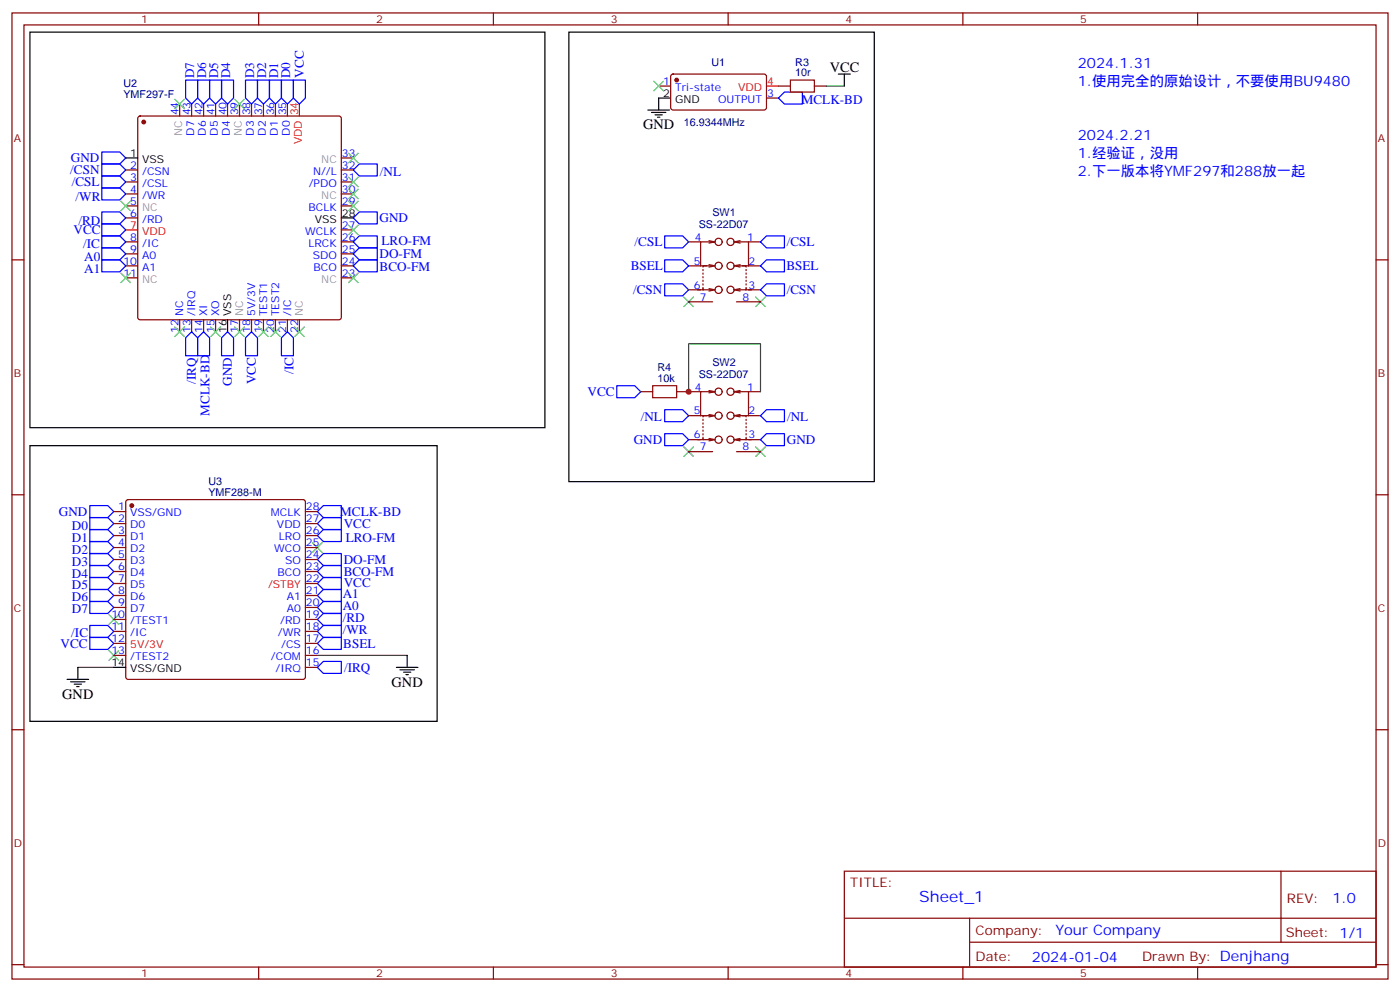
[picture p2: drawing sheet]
<svg xmlns="http://www.w3.org/2000/svg" width="412mm" height="292mm" viewBox="0 0 412 292" stroke-linecap="round" stroke-linejoin="round" font-family="sans-serif">
<g fill="none" stroke="#870000" stroke-width=".35">
<path d="M3.5 3.8h405.4v284.3h-405.4zM7.1 7.3h398.2v277.3h-398.2zM76.2 3.8v3.5M145.3 3.8v3.5M214.5 3.8v3.5M283.6 3.8v3.5M352.8 3.8v3.5M40.8 34.4l.5-.3h58.5l.5 .3 .2 .5v58.5l-.2 .5-.5 .2h-58.5l-.5-.2-.2-.5v-58.5zM52.9 30.6v3.5M56.4 30.6v3.5M60 30.6v3.5M63.5 30.6v3.5"/>
<path d="M67 30.6v3.5M70.6 30.6v3.5M74.1 30.6v3.5M77.6 30.6v3.5M81.1 30.6v3.5M84.7 30.6v3.5M194 25.3h3.6M197.8 22l.5-.2 27 .1 .5 .6-.1 9.5-.6 .4-27.1-.1-.4-.6v-9.2zM225.8 28.9h3.5M229.3 25.3h3.5M239.9 25.3h3.5M37 50h3.6"/>
<path d="M37 53.6h3.6M37 57.1h3.6M100.5 50h3.6M100.5 53.6h3.6M100.5 57.1h3.6M100.5 46.5h3.6M3.5 76.5h3.6M37 60.6h3.6M37 64.1h3.6M37 71.2h3.6M37 74.7h3.6M37 78.2h3.6"/>
<path d="M100.5 60.6h3.6M100.5 71.2h3.6M100.5 74.7h3.6M100.5 78.2h3.6M100.5 67.7h3.6M202.8 71.2h3.6M202.8 78.2h5.3M207.1 79.3v.4M208.8 77.9l1.8 .3-1.8 .4M208.8 70.8l1.8 .4M209.9 78.2h-2.8v.4M210.6 71.2h-4.2v7"/>
<path d="M210.6 71.2l-1.8 .3M216.3 71.2h4.2v7M216.3 71.2l1.7 .3M216.3 78.2l1.7 .4M217 78.2h2.8v.4M218 70.8l-1.7 .4M218 77.9l-1.7 .3M218.7 78.2h5.3M219.8 79.3v.4M220.5 71.2h3.5M405.3 76.5h3.6M37 81.8h3.6"/>
<path d="M52.9 94.1v3.5M56.4 94.1v3.5M60 94.1v3.5M63.5 94.1v3.5M70.6 94.1v3.5M74.1 94.1v3.5M77.6 94.1v3.5M81.1 94.1v3.5M84.7 94.1v3.5M88.2 94.1v3.5M100.5 81.8h3.6M202.8 85.3h4.5"/>
<path d="M202.8 88.8h7.1M207.1 84.6v.7h2.8M207.1 80.4v.3M207.1 81.4v.4M207.1 82.5v.3M207.1 83.5v.4M208.8 84.9l1.8 .4-1.8 .4M216.3 85.3l1.7 .4M217 88.8h7M218 84.9l-1.7 .4M219.6 85.3h4.4M219.8 84.6v.7h-2.8"/>
<path d="M219.8 80.4v.3M219.8 81.4v.4M219.8 82.5v.3M219.8 83.5v.4M188.7 115.3h3.6M199.3 115.3h7.1M208.8 114.9l1.8 .4M210.6 115.3h-4.2v7M210.6 115.3l-1.8 .3M216.3 115.3h4.2v7M216.3 115.3l1.7 .3M218 114.9l-1.7 .4"/>
<path d="M220.5 115.3h3.5M202.8 122.3h5.3M202.8 129.4h4.5M202.8 132.9h7.1M207.1 128.7v.7h2.8M207.1 123.4v.4M207.1 124.5v.3M207.1 125.5v.4M207.1 126.6v.3M207.1 127.6v.4M208.8 129l1.8 .4-1.8 .4M208.8 122l1.8 .3-1.8 .4"/>
<path d="M209.9 122.3h-2.8v.4M216.3 122.3l1.7 .4M216.3 129.4l1.7 .4M217 122.3h2.8v.4M217 132.9h7M218 122l-1.7 .3M218 129l-1.7 .4M218.7 122.3h5.3M219.6 129.4h4.4M219.8 128.7v.7h-2.8M219.8 123.4v.4M219.8 124.5v.3"/>
<path d="M219.8 125.5v.4M219.8 126.6v.3M219.8 127.6v.4M3.5 145.6h3.6M33.5 150.6h3.5M33.5 154.1h3.5M33.5 157.6h3.5M37.3 147.2l.4-.2h51.6l.5 .2 .2 .5v51.5l-.3 .5-.4 .3h-51.6l-.5-.3-.2-.5v-51.5zM90 150.6h3.5M90 154.1h3.5M90 157.6h3.5M405.3 145.6h3.6"/>
<path d="M33.5 161.1h3.5M33.5 164.7h3.5M33.5 168.2h3.5M33.5 171.7h3.5M33.5 175.3h3.5M33.5 178.8h3.5M90 161.1h3.5M90 164.7h3.5M90 168.2h3.5M90 171.7h3.5M90 175.3h3.5M90 178.8h3.5"/>
<path d="M33.5 182.3h3.5M33.5 185.8h3.5M33.5 189.4h3.5M33.5 192.9h3.5M90 182.3h3.5M90 185.8h3.5M90 189.4h3.5M90 192.9h3.5M90 196.4h3.5M3.5 214.8h3.6M405.3 214.8h3.6M248.7 256.4h156.6v28.2h-156.6z"/>
<path d="M377.3 256.4v20.9M248.7 270.2h156.5M285.6 277.3h119.6M285.6 270.2v14.2M3.5 283.9h3.6M76.2 284.6v3.5M145.3 284.6v3.5M214.5 284.6v3.5M283.6 284.6v3.5M352.8 284.6v3.5M405.3 283.9h3.6"/>
<circle cx="211.7" cy="78.2" r="1.06"/>
<circle cx="211.7" cy="71.2" r="1.06"/>
<circle cx="215.2" cy="78.2" r="1.06"/>
<circle cx="215.2" cy="71.2" r="1.06"/>
<circle cx="211.7" cy="85.3" r="1.06"/>
<circle cx="215.2" cy="85.3" r="1.06"/>
<circle cx="211.7" cy="115.3" r="1.06"/>
<circle cx="215.2" cy="115.3" r="1.06"/>
<circle cx="211.7" cy="122.3" r="1.06"/>
<circle cx="211.7" cy="129.4" r="1.06"/>
<circle cx="215.2" cy="122.3" r="1.06"/>
<circle cx="215.2" cy="129.4" r="1.06"/>
</g>
<g fill="#870000" stroke="#870000" stroke-width=".35">
<circle cx="42.3" cy="35.9" r=".53"/>
<circle cx="199.3" cy="23.6" r=".53"/>
<circle cx="38.8" cy="148.8" r=".53"/>
</g>
<g fill="none" stroke="#000" stroke-width=".35">
<path d="M8.8 9.5h151.7v116.4h-151.7zM167.6 9.5h89.9v132.2h-89.9zM190.9 32.4h6.3M191.9 33.1h4.2M193 33.8h2.1M193.7 34.5h.7M197.6 28.9h-3.6v3.5M246.9 21.8h3.6M248.7 21.8v3.5M37 46.5h3.6M100.5 64.1h3.6M67 94.1v3.5"/>
<path d="M8.8 131.2h120v81.1h-120zM19.8 200h6.3M22.9 196.4v3.6M33.5 196.4h3.5M116.8 196.4h6.3M117.8 197.1h4.3M118.9 197.8h2.1M119.6 198.5h.7M119.9 192.9v3.5M20.8 200.7h4.2M21.9 201.4h2.1M22.6 202.1h.7"/>
</g>
<path d="M88.2 30.6v3.5M225.8 25.3h3.5M37 67.7h3.6" fill="none" stroke="#f00" stroke-width=".35"/>
<g fill="none" stroke="#00f" stroke-width=".35">
<path d="M54.7 23.6h3.5v5.3l-1.8 1.7-1.7-1.7zM58.2 23.6h3.5v5.3l-1.7 1.7-1.8-1.7zM61.7 23.6h3.6v5.3l-1.8 1.7-1.8-1.7zM65.3 23.6h3.5v5.3l-1.8 1.7-1.7-1.7zM72.3 23.6h3.5v5.3l-1.7 1.7-1.8-1.7zM75.8 23.6h3.6v5.3l-1.8 1.7-1.8-1.7zM79.4 23.6h3.5v5.3l-1.8 1.7-1.7-1.7zM82.9 23.6h3.5v5.3l-1.7 1.7-1.8-1.7zM86.4 23.6h3.6v5.3l-1.8 1.7-1.8-1.7zM231.1 27.1h5.3v3.5h-5.3l-1.8-1.7zM30 44.7h5.3l1.7 1.8-1.7 1.8h-5.3zM30 48.3h5.3l1.7 1.7-1.7 1.8h-5.3z"/>
<path d="M30 51.8h5.3l1.7 1.8-1.7 1.7h-5.3zM30 55.3h5.3l1.7 1.8-1.7 1.7h-5.3zM105.8 48.3h5.3v3.5h-5.3l-1.7-1.8zM30 62.4h5.3l1.7 1.7-1.7 1.8h-5.3zM30 65.9h5.3l1.7 1.8-1.7 1.7h-5.3zM30 69.4h5.3l1.7 1.8-1.7 1.8h-5.3zM30 73h5.3l1.7 1.7-1.7 1.8h-5.3zM30 76.5h5.3l1.7 1.7-1.7 1.8h-5.3zM104.1 78.2l1.7-1.7h5.3v3.5h-5.3zM104.1 74.7l1.7-1.7h5.3v3.5h-5.3zM104.1 71.2l1.7-1.8h5.3v3.6h-5.3zM105.8 62.4h5.3v3.5h-5.3l-1.7-1.8z"/>
<path d="M195.8 69.4h5.3l1.7 1.8-1.7 1.8h-5.3zM195.8 76.5h5.3l1.7 1.7-1.7 1.8h-5.3zM224 78.2l1.8-1.7h5.3v3.5h-5.3zM225.8 69.4h5.3v3.6h-5.3l-1.8-1.8zM56.4 97.6l1.8 1.8v5.3h-3.5v-5.3zM60 97.6l1.7 1.8v5.3h-3.5v-5.3zM67 97.6l1.8 1.8v5.3h-3.5v-5.3zM72.3 99.4l1.8-1.8 1.7 1.8v5.3h-3.5zM84.7 97.6l1.7 1.8v5.3h-3.5v-5.3zM195.8 83.5h5.3l1.7 1.8-1.7 1.8h-5.3zM224 85.3l1.8-1.8h5.3v3.6h-5.3zM181.7 113.5h5.3l1.7 1.8-1.7 1.8h-5.3z"/>
<path d="M195.8 120.6h5.3l1.7 1.7-1.7 1.8h-5.3zM195.8 127.6h5.3l1.7 1.8-1.7 1.8h-5.3zM224 129.4l1.8-1.8h5.3v3.6h-5.3zM224 122.3l1.8-1.7h5.3v3.5h-5.3zM26.5 148.8h5.2l1.8 1.8-1.8 1.7h-5.2zM26.5 152.3h5.2l1.8 1.8-1.8 1.8h-5.2zM26.5 155.9h5.2l1.8 1.7-1.8 1.8h-5.2zM26.5 159.4h5.2l1.8 1.7-1.8 1.8h-5.2zM95.2 152.3h5.3v3.6h-5.3l-1.7-1.8zM95.2 148.8h5.3v3.5h-5.3l-1.7-1.7zM95.2 155.9h5.3v3.5h-5.3l-1.7-1.8zM26.5 162.9h5.2l1.8 1.8-1.8 1.7h-5.2z"/>
<path d="M26.5 166.4h5.2l1.8 1.8-1.8 1.8h-5.2zM26.5 170h5.2l1.8 1.7-1.8 1.8h-5.2zM26.5 173.5h5.2l1.8 1.8-1.8 1.7h-5.2zM26.5 177h5.2l1.8 1.8-1.8 1.8h-5.2zM93.5 175.3l1.7-1.8h5.3v3.5h-5.3zM93.5 178.8l1.7-1.8h5.3v3.6h-5.3zM93.5 164.7l1.7-1.8h5.3v3.5h-5.3zM93.5 168.2l1.7-1.8h5.3v3.6h-5.3zM95.2 170h5.3v3.5h-5.3l-1.7-1.8zM26.5 187.6h5.2l1.8 1.8-1.8 1.7h-5.2zM26.5 184.1h5.2l1.8 1.7-1.8 1.8h-5.2zM93.5 189.4l1.7-1.8h5.3v3.5h-5.3z"/>
<path d="M93.5 185.8l1.7-1.7h5.3v3.5h-5.3zM93.5 182.3l1.7-1.7h5.3v3.5h-5.3zM93.5 196.4l1.7-1.7h5.3v3.5h-5.3z"/>
</g>
<g fill="none" stroke="#3c3" stroke-width=".35">
<path d="M51.5 29.2l2.8 2.8M54.3 29.2l-2.8 2.8M69.1 29.2l2.9 2.8M72 29.2l-2.9 2.8M192.6 23.9l2.8 2.8M195.4 23.9l-2.8 2.8M35.6 59.2l2.9 2.8M38.5 59.2l-2.9 2.8M102.7 55.7l2.8 2.8M102.7 45.1l2.8 2.8M102.7 59.2l2.8 2.8M102.7 52.1l2.8 2.9"/>
<path d="M105.5 45.1l-2.8 2.8M105.5 55.7l-2.8 2.8M105.5 59.2l-2.8 2.8M105.5 52.1l-2.8 2.9M102.7 66.3l2.8 2.8M105.5 66.3l-2.8 2.8M35.6 80.4l2.9 2.8M38.5 80.4l-2.9 2.8M51.5 96.2l2.8 2.9M54.3 96.2l-2.8 2.9M62.1 96.2l2.8 2.9M64.9 96.2l-2.8 2.9"/>
<path d="M69.1 96.2l2.9 2.9M72 96.2l-2.9 2.9M76.2 96.2l2.8 2.9M79 96.2l-2.8 2.9M79.7 96.2l2.8 2.9M82.5 96.2l-2.8 2.9M86.8 96.2l2.8 2.9M89.6 96.2l-2.8 2.9M102.7 80.4l2.8 2.8M105.5 80.4l-2.8 2.8M201.4 87.4l2.9 2.8M204.3 87.4l-2.9 2.8"/>
<path d="M222.6 87.4l2.8 2.8M225.4 87.4l-2.8 2.8M201.4 131.5l2.9 2.8M204.3 131.5l-2.9 2.8M222.6 131.5l2.8 2.8M225.4 131.5l-2.8 2.8M92.1 159.7l2.8 2.9M94.9 159.7l-2.8 2.9M32.1 180.9l2.8 2.8M32.1 191.5l2.8 2.8M34.9 180.9l-2.8 2.8M34.9 191.5l-2.8 2.8"/>
</g>
<path d="M243.4 25.3h5.3M202.8 115.3v-14.1h21.2v14.1M22.9 196.4h10.6M93.5 192.9h26.4" fill="none" stroke="#008700" stroke-width=".35"/>
<path d="M232.8 23.6h7.1v3.5h-7.1zM192.3 113.5h7v3.6h-7z" fill="none" stroke="#a10000" stroke-width=".35"/>
<circle cx="202.8" cy="115.3" r=".88" fill="#c00"/>
<text font-size="4.6" fill="#00f" x="270.8" y="265.4">Sheet_1</text>
<g font-size="4.2">
<text x="244.5" y="21.1">VCC</text>
<text x="189.4" y="38">GND</text>
<text x="115.4" y="202.1">GND</text>
<text x="18.3" y="205.6">GND</text>
</g>
<g font-size="4.2" fill="#00f">
<text x="317.5" y="20">2024.1.31</text>
<text x="317.5" y="25.3">1.使用完全的原始设计，不要使用BU9480</text>
<text x="317.5" y="41.2">2024.2.21</text>
<text x="317.5" y="46.5">1.经验证，没用</text>
<text x="317.5" y="51.8">2.下一版本将YMF297和288放一起</text>
<text x="392.5" y="265.7">1.0</text>
<text x="310.9" y="275.2">Your Company</text>
<text x="304" y="283">2024-01-04</text>
</g>
<g font-size="3.9" fill="#00f">
<text x="57.2" y="23" transform="rotate(-90 57.2 23)">D7</text>
<text x="60.7" y="23" transform="rotate(-90 60.7 23)">D6</text>
<text x="64.3" y="23" transform="rotate(-90 64.3 23)">D5</text>
<text x="67.8" y="23" transform="rotate(-90 67.8 23)">D4</text>
<text x="74.8" y="23" transform="rotate(-90 74.8 23)">D3</text>
<text x="78.4" y="23" transform="rotate(-90 78.4 23)">D2</text>
<text x="81.9" y="23" transform="rotate(-90 81.9 23)">D1</text>
<text x="85.4" y="23" transform="rotate(-90 85.4 23)">D0</text>
<text x="89.5" y="22.9" transform="rotate(-90 89.5 22.9)">VCC</text>
<text x="236.2" y="30.6">MCLK-BD</text>
<text x="20.9" y="47.8">GND</text>
<text x="20.7" y="51.3">/CSN</text>
<text x="111.9" y="51.8">/NL</text>
<text x="21.1" y="54.8">/CSL</text>
<text x="22.3" y="59.2">/WR</text>
<text x="111.8" y="65.4">GND</text>
<text x="21.7" y="68.9">VCC</text>
<text x="23.1" y="66.3">/RD</text>
<text x="24.5" y="73">/IC</text>
<text x="24.8" y="76.8">A0</text>
<text x="111.8" y="76">DO-FM</text>
<text x="112.4" y="72.2">LRO-FM</text>
<text x="186.9" y="72.4">/CSL</text>
<text x="231.8" y="72.4">/CSL</text>
<text x="24.8" y="80.4">A1</text>
<text x="111.8" y="79.8">BCO-FM</text>
<text x="185.8" y="79.6">BSEL</text>
<text x="231.7" y="79.6">BSEL</text>
<text x="186.5" y="86.6">/CSN</text>
<text x="231.8" y="86.6">/CSN</text>
<text x="57.7" y="112.9" transform="rotate(-90 57.7 112.9)">/IRQ</text>
<text x="68.3" y="113.6" transform="rotate(-90 68.3 113.6)">GND</text>
<text x="75.4" y="113" transform="rotate(-90 75.4 113)">VCC</text>
<text x="86.4" y="110" transform="rotate(-90 86.4 110)">/IC</text>
<text x="173.1" y="116.6">VCC</text>
<text x="61.7" y="122.3" transform="rotate(-90 61.7 122.3)">MCLK-BD</text>
<text x="188.8" y="124">/NL</text>
<text x="231.9" y="124">/NL</text>
<text x="186.7" y="130.7">GND</text>
<text x="231.8" y="130.7">GND</text>
<text x="17.4" y="151.8">GND</text>
<text x="21.2" y="155.9">D0</text>
<text x="100.2" y="151.8">MCLK-BD</text>
<text x="101.2" y="155.3">VCC</text>
<text x="21.2" y="159.4">D1</text>
<text x="101.8" y="159.4">LRO-FM</text>
<text x="21.2" y="162.9">D2</text>
<text x="21.2" y="166.4">D3</text>
<text x="101.2" y="165.9">DO-FM</text>
<text x="21.2" y="170">D4</text>
<text x="21.2" y="173.5">D5</text>
<text x="101.2" y="172.9">VCC</text>
<text x="101.2" y="169.5">BCO-FM</text>
<text x="21.2" y="177">D6</text>
<text x="101" y="176">A1</text>
<text x="101" y="179.5">A0</text>
<text x="21.2" y="180.6">D7</text>
<text x="101" y="183">/RD</text>
<text x="17.8" y="190.6">VCC</text>
<text x="21" y="187.6">/IC</text>
<text x="101" y="186.5">/WR</text>
<text x="101.1" y="190.7">BSEL</text>
<text x="101.4" y="197.8">/IRQ</text>
</g>
<g font-size="3.9" fill="#800">
<text x="250.5" y="261">TITLE:</text>
<text x="379.1" y="265.7">REV:</text>
<text x="287.4" y="275.2">Company:</text>
<text x="378.7" y="275.8">Sheet: 1/1</text>
<text x="287.4" y="282.9">Date:</text>
<text x="336.4" y="282.9">Drawn By: Denjhang</text>
</g>
<g font-size="3.2" fill="#800">
<text x="41.6" y="6.8">1</text>
<text x="110.8" y="6.8">2</text>
<text x="179.9" y="6.8">3</text>
<text x="249.1" y="6.8">4</text>
<text x="318.2" y="6.8">5</text>
<text x="4.1" y="41.9">A</text>
<text x="405.9" y="41.9">A</text>
<text x="4.1" y="111.1">B</text>
<text x="405.9" y="111.1">B</text>
<text x="4.1" y="180.2">C</text>
<text x="405.9" y="180.2">C</text>
<text x="4.1" y="249.3">D</text>
<text x="405.9" y="249.3">D</text>
<text x="41.6" y="287.6">1</text>
<text x="110.8" y="287.6">2</text>
<text x="179.9" y="287.6">3</text>
<text x="249.1" y="287.6">4</text>
<text x="318.2" y="287.6">5</text>
</g>
<g font-size="3.2" fill="#000080">
<text x="209.6" y="19.4">U1</text>
<text x="234.3" y="22.5">10r</text>
<text x="234.3" y="19.3">R3</text>
<text x="36.3" y="28.9">YMF297-F</text>
<text x="36.3" y="25.7">U2</text>
<text x="201.4" y="37.1">16.9344MHz</text>
<text x="209.9" y="63.5">SW1</text>
<text x="205.8" y="67">SS-22D07</text>
<text x="209.9" y="107.6">SW2</text>
<text x="193.7" y="112.5">10k</text>
<text x="193.7" y="109.3">R4</text>
<text x="205.8" y="111.1">SS-22D07</text>
<text x="61.4" y="142.7">U3</text>
<text x="61.4" y="145.9">YMF288-M</text>
</g>
<g font-size="3.2">
<text x="195.4" y="28.5">2</text>
<text x="198.9" y="30.3">GND</text>
<text x="38.4" y="46.1">1</text>
<text x="41.9" y="47.9">VSS</text>
<text x="92.7" y="65.5">VSS</text>
<text x="100.7" y="63.8">28</text>
<text x="68.1" y="93.1" transform="rotate(-90 68.1 93.1)">VSS</text>
<text x="66.7" y="98" transform="rotate(-90 66.7 98)">16</text>
<text x="32.8" y="196.1">14</text>
<text x="38.3" y="197.8">VSS/GND</text>
</g>
<g font-size="3.2" fill="#00f">
<text x="195.4" y="25">1</text>
<text x="198.9" y="26.7">Tri-state</text>
<text x="226" y="28.5">3</text>
<text x="52.6" y="34" transform="rotate(-90 52.6 34)">44</text>
<text x="56.1" y="34" transform="rotate(-90 56.1 34)">43</text>
<text x="59.6" y="34" transform="rotate(-90 59.6 34)">42</text>
<text x="63.1" y="34" transform="rotate(-90 63.1 34)">41</text>
<text x="66.7" y="34" transform="rotate(-90 66.7 34)">40</text>
<text x="70.2" y="34" transform="rotate(-90 70.2 34)">39</text>
<text x="73.7" y="34" transform="rotate(-90 73.7 34)">38</text>
<text x="77.3" y="34" transform="rotate(-90 77.3 34)">37</text>
<text x="80.8" y="34" transform="rotate(-90 80.8 34)">36</text>
<text x="84.3" y="34" transform="rotate(-90 84.3 34)">35</text>
<text x="211.5" y="30.3">OUTPUT</text>
<text x="57.1" y="39.9" transform="rotate(-90 57.1 39.9)">D7</text>
<text x="60.7" y="39.9" transform="rotate(-90 60.7 39.9)">D6</text>
<text x="64.2" y="39.9" transform="rotate(-90 64.2 39.9)">D5</text>
<text x="67.7" y="39.9" transform="rotate(-90 67.7 39.9)">D4</text>
<text x="74.8" y="39.9" transform="rotate(-90 74.8 39.9)">D3</text>
<text x="78.3" y="39.9" transform="rotate(-90 78.3 39.9)">D2</text>
<text x="81.8" y="39.9" transform="rotate(-90 81.8 39.9)">D1</text>
<text x="85.4" y="39.9" transform="rotate(-90 85.4 39.9)">D0</text>
<text x="100.7" y="46.1">33</text>
<text x="38.4" y="49.7">2</text>
<text x="38.4" y="53.2">3</text>
<text x="41.9" y="51.4">/CSN</text>
<text x="92.2" y="51.4">N//L</text>
<text x="100.7" y="53.2">31</text>
<text x="100.7" y="49.7">32</text>
<text x="38.4" y="56.7">4</text>
<text x="41.9" y="55">/CSL</text>
<text x="41.9" y="58.5">/WR</text>
<text x="90.9" y="55">/PDO</text>
<text x="100.7" y="56.7">30</text>
<text x="38.4" y="60.3">5</text>
<text x="38.4" y="63.8">6</text>
<text x="41.9" y="65.5">/RD</text>
<text x="90.9" y="62">BCLK</text>
<text x="100.7" y="60.3">29</text>
<text x="38.4" y="70.8">8</text>
<text x="89.9" y="69.1">WCLK</text>
<text x="100.7" y="70.8">26</text>
<text x="100.7" y="67.3">27</text>
<text x="204.7" y="70.8">4</text>
<text x="220.1" y="70.8">1</text>
<text x="36.4" y="77.9">10</text>
<text x="38.4" y="74.4">9</text>
<text x="41.9" y="72.6">/IC</text>
<text x="41.9" y="76.1">A0</text>
<text x="90.9" y="72.6">LRCK</text>
<text x="92.1" y="76.1">SDO</text>
<text x="100.7" y="77.9">24</text>
<text x="100.7" y="74.4">25</text>
<text x="204.4" y="77.9">5</text>
<text x="220.5" y="77.9">2</text>
<text x="36.4" y="81.4">11</text>
<text x="41.9" y="79.7">A1</text>
<text x="92.3" y="79.7">BCO</text>
<text x="100.7" y="81.4">23</text>
<text x="204.4" y="84.9">6</text>
<text x="206.1" y="88.5">7</text>
<text x="218.7" y="88.5">8</text>
<text x="220.5" y="84.9">3</text>
<text x="54" y="93.1" transform="rotate(-90 54 93.1)">NC</text>
<text x="57.5" y="93.1" transform="rotate(-90 57.5 93.1)">/IRQ</text>
<text x="61" y="93.1" transform="rotate(-90 61 93.1)">XI</text>
<text x="64.6" y="93.1" transform="rotate(-90 64.6 93.1)">XO</text>
<text x="75.1" y="93.1" transform="rotate(-90 75.1 93.1)">5V/3V</text>
<text x="78.7" y="93.1" transform="rotate(-90 78.7 93.1)">TEST1</text>
<text x="82.2" y="93.1" transform="rotate(-90 82.2 93.1)">TEST2</text>
<text x="85.7" y="93.1" transform="rotate(-90 85.7 93.1)">/IC</text>
<text x="52.6" y="98" transform="rotate(-90 52.6 98)">12</text>
<text x="56.1" y="98" transform="rotate(-90 56.1 98)">13</text>
<text x="59.6" y="98" transform="rotate(-90 59.6 98)">14</text>
<text x="63.1" y="98" transform="rotate(-90 63.1 98)">15</text>
<text x="70.2" y="98" transform="rotate(-90 70.2 98)">17</text>
<text x="73.7" y="98" transform="rotate(-90 73.7 98)">18</text>
<text x="77.3" y="98" transform="rotate(-90 77.3 98)">19</text>
<text x="80.8" y="98" transform="rotate(-90 80.8 98)">20</text>
<text x="84.3" y="98" transform="rotate(-90 84.3 98)">21</text>
<text x="87.8" y="98" transform="rotate(-90 87.8 98)">22</text>
<text x="204.7" y="114.9">4</text>
<text x="220.1" y="114.9">1</text>
<text x="204.4" y="122">5</text>
<text x="220.5" y="122">2</text>
<text x="204.4" y="129">6</text>
<text x="220.5" y="129">3</text>
<text x="206.1" y="132.6">7</text>
<text x="218.7" y="132.6">8</text>
<text x="34.8" y="150.2">1</text>
<text x="34.8" y="153.7">2</text>
<text x="38.3" y="152">VSS/GND</text>
<text x="38.3" y="155.5">D0</text>
<text x="79.8" y="152">MCLK</text>
<text x="81.6" y="155.5">VDD</text>
<text x="90.1" y="153.7">27</text>
<text x="90.1" y="150.2">28</text>
<text x="34.8" y="157.3">3</text>
<text x="34.8" y="160.8">4</text>
<text x="38.3" y="159">D1</text>
<text x="82.2" y="159">LRO</text>
<text x="90.1" y="160.8">25</text>
<text x="90.1" y="157.3">26</text>
<text x="34.8" y="164.3">5</text>
<text x="34.8" y="167.9">6</text>
<text x="38.3" y="162.6">D2</text>
<text x="38.3" y="166.1">D3</text>
<text x="80.8" y="162.6">WCO</text>
<text x="84" y="166.1">SO</text>
<text x="90.1" y="167.9">23</text>
<text x="90.1" y="164.3">24</text>
<text x="34.8" y="171.4">7</text>
<text x="38.3" y="169.6">D4</text>
<text x="38.3" y="173.1">D5</text>
<text x="81.8" y="169.6">BCO</text>
<text x="90.1" y="171.4">22</text>
<text x="34.8" y="174.9">8</text>
<text x="34.8" y="178.4">9</text>
<text x="38.3" y="176.7">D6</text>
<text x="84.5" y="176.7">A1</text>
<text x="90.1" y="178.4">20</text>
<text x="90.1" y="174.9">21</text>
<text x="32.8" y="182">10</text>
<text x="32.8" y="185.5">11</text>
<text x="38.3" y="180.2">D7</text>
<text x="38.3" y="183.7">/TEST1</text>
<text x="82.6" y="183.7">/RD</text>
<text x="84.5" y="180.2">A0</text>
<text x="90.1" y="185.5">18</text>
<text x="90.1" y="182">19</text>
<text x="32.8" y="189">12</text>
<text x="38.3" y="187.3">/IC</text>
<text x="81.9" y="187.3">/WR</text>
<text x="82.8" y="190.8">/CS</text>
<text x="90.1" y="189">17</text>
<text x="32.8" y="192.5">13</text>
<text x="38.3" y="194.3">/TEST2</text>
<text x="79.8" y="194.3">/COM</text>
<text x="81.2" y="197.8">/IRQ</text>
<text x="90.1" y="196.1">15</text>
<text x="90.1" y="192.5">16</text>
</g>
<g font-size="3.2" fill="#f00">
<text x="217.4" y="26.7">VDD</text>
<text x="226" y="25">4</text>
<text x="87.8" y="34" transform="rotate(-90 87.8 34)">34</text>
<text x="88.9" y="42.5" transform="rotate(-90 88.9 42.5)">VDD</text>
<text x="38.4" y="67.3">7</text>
<text x="41.9" y="69.1">VDD</text>
<text x="79" y="173.1">/STBY</text>
<text x="38.3" y="190.8">5V/3V</text>
</g>
<g font-size="3.2" fill="#999">
<text x="53.6" y="40" transform="rotate(-90 53.6 40)">NC</text>
<text x="71.3" y="40" transform="rotate(-90 71.3 40)">NC</text>
<text x="94.6" y="47.9">NC</text>
<text x="94.6" y="58.5">NC</text>
<text x="41.9" y="62">NC</text>
<text x="41.9" y="83.2">NC</text>
<text x="94.6" y="83.2">NC</text>
<text x="71.6" y="93.1" transform="rotate(-90 71.6 93.1)">NC</text>
<text x="89.3" y="93.1" transform="rotate(-90 89.3 93.1)">NC</text>
</g>
</svg>
